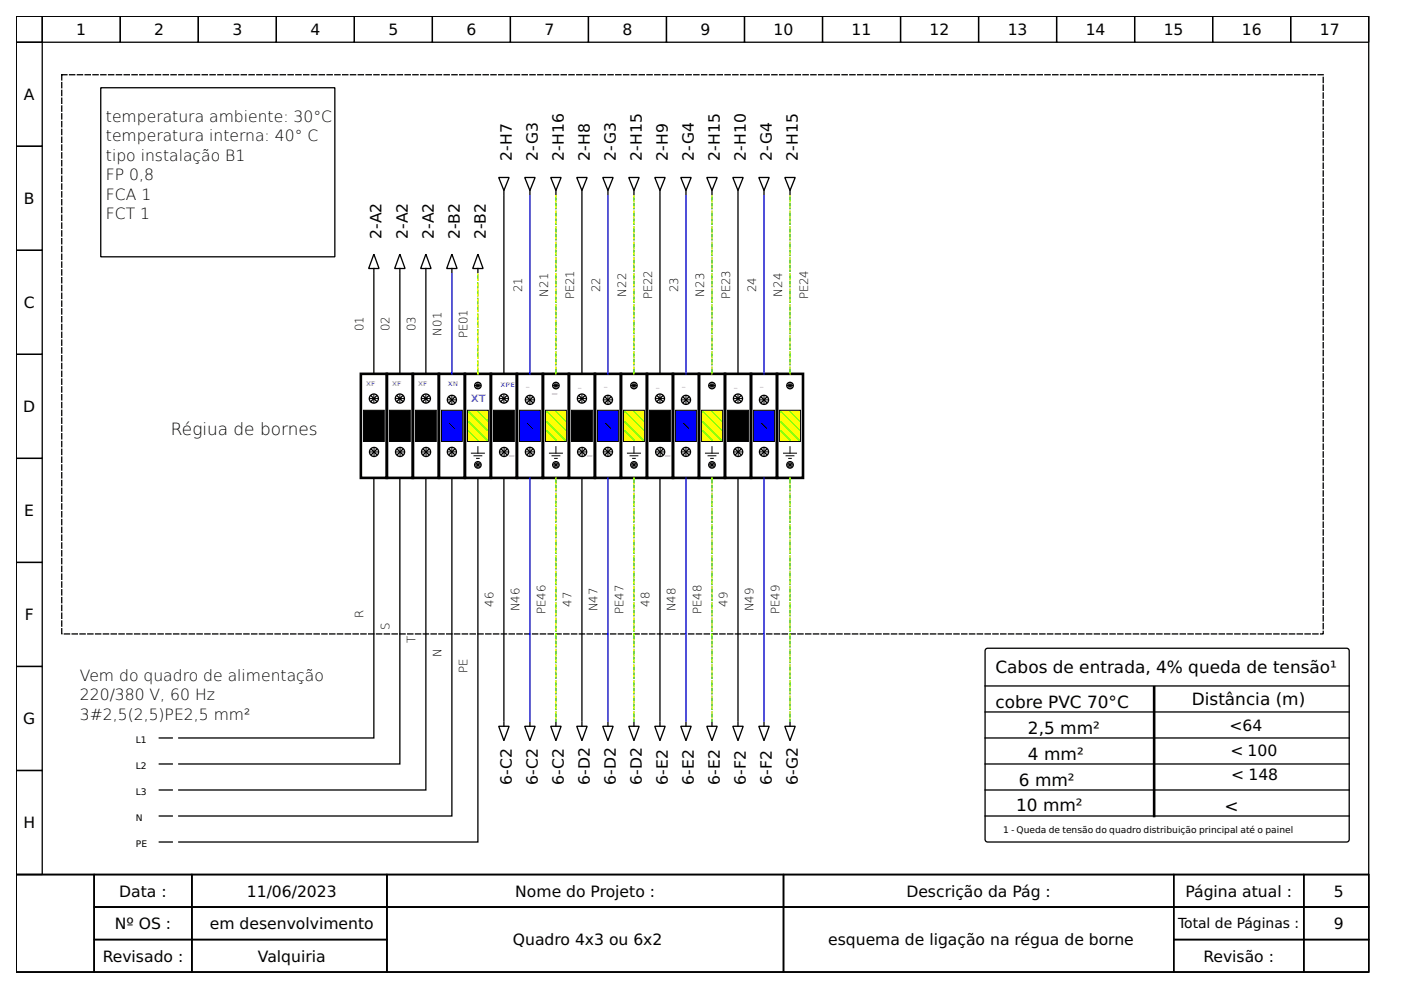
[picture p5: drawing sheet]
<svg xmlns="http://www.w3.org/2000/svg" width="297mm" height="210mm" viewBox="0 0 297 210" stroke-linecap="round" stroke-linejoin="round" font-family="sans-serif">
<g fill="none" stroke="#000" stroke-width=".28">
<path d="M3.4 3.4h286.8v182h-286.8zM3.4 3.4h5.6v5.6h-5.6zM3.4 9h5.6v22h-5.6zM9 3.4h16.5v5.6h-16.5zM21.4 18.6h49.6v35.8h-49.6zM25.5 3.4h16.5v5.6h-16.5zM42 3.4h16.6v5.6h-16.6zM58.6 3.4h16.5v5.6h-16.5zM75.1 3.4h16.6v5.6h-16.6zM91.7 3.4h16.5v5.6h-16.5zM108.2 3.4h16.6v5.6h-16.6zM124.8 3.4h16.5v5.6h-16.5z"/>
<path d="M141.3 3.4h16.5v5.6h-16.5zM157.8 3.4h16.6v5.6h-16.6zM174.4 3.4h16.5v5.6h-16.5zM190.9 3.4h16.6v5.6h-16.6zM207.5 3.4h16.5v5.6h-16.5zM224 3.4h16.6v5.6h-16.6zM240.6 3.4h16.5v5.6h-16.5zM257.1 3.4h16.6v5.6h-16.6zM273.7 3.4h16.5v5.6h-16.5zM3.4 31h5.6v22.1h-5.6zM155.4 37.6h2.2l-1.1 2.8zM3.4 53.1h5.6v22h-5.6z"/>
<path d="M84.8 53.9l1.1 3h-2.2zM84.8 56.9v.9M84.8 54.4h.1M156.5 40.4v.8M3.4 75.1h5.6v22.1h-5.6zM3.4 97.2h5.6v22h-5.6zM144.9 84.2l1.1 1.1M144.9 95.3l1.1 1.1M146 95.3l-1.1 1.1M146 84.2l-1.1 1.1M3.4 119.2h5.6v22.1h-5.6zM3.4 141.3h5.6v22.1h-5.6z"/>
<path d="M111.2 154h2.3l-1.1 3zM112.4 153.2v.8M116.8 154h2.2l-1.1 3zM117.9 153.2v.8M122.3 154h2.2l-1.1 3zM123.4 153.2v.8M3.4 163.4h5.6v22h-5.6zM3.4 185.4h286.8v20.7h-286.8zM3.4 185.4h16.6v20.7h-16.6zM20 185.4h20.7v6.9h-20.7zM20 192.3h20.7v6.9h-20.7zM20 199.2h20.7v6.9h-20.7z"/>
<path d="M40.7 185.4h41.3v6.9h-41.3zM40.7 192.3h41.3v6.9h-41.3zM40.7 199.2h41.3v6.9h-41.3zM82 185.4h84.1v6.9h-84.1zM82 192.3h84.1v13.8h-84.1zM166.1 185.4h82.7v6.9h-82.7zM166.1 192.3h82.7v13.8h-82.7zM248.8 185.4h27.6v6.9h-27.6zM248.8 192.3h27.6v6.9h-27.6zM248.8 199.2h27.6v6.9h-27.6zM276.4 185.4h13.8v6.9h-13.8zM276.4 192.3h13.8v6.9h-13.8z"/>
<path d="M276.4 199.2h13.8v6.9h-13.8z"/>
<circle cx="145.4" cy="84.8" r=".97"/>
<circle cx="145.4" cy="95.8" r=".97"/>
</g>
<path d="M13.1 15.8h267.4v118.6h-267.4z" fill="none" stroke="#000" stroke-width=".28" stroke-dasharray="1.1 .6"/>
<path d="M142.7 79.3h5.5v22h-5.5z" fill="none" stroke="#000" stroke-width=".55"/>
<path d="M143.2 87h4.4v6.6h-4.4z" fill-rule="evenodd" fill="#00f" stroke="#000" stroke-width=".21"/>
<g fill="none" stroke="#000" stroke-width=".21">
<path d="M84 84.5h1.6M84 95.8h1.6M84.8 83.7v1.6M84.8 95v1.7M122.6 84.5h1.6M122.6 95.8h1.7M123.4 83.7v1.6M123.4 95v1.7M139.1 84.5h1.7M139.1 95.8h1.7M139.9 83.7v1.6M140 95v1.7"/>
<path d="M144.6 84.8h1.7M144.6 95.8h1.7M144.9 89.7l1.1 1.1M145.4 84v1.6M145.4 95v1.6"/>
</g>
<g fill="none" stroke="#000" stroke-width=".28">
<path d="M138.8 37.6h2.2l-1.1 2.8zM149.9 37.6h2.2l-1.1 2.8zM139.9 40.4v.8M151 40.4v.8M84.2 84l1.1 1.1M84.3 95.3l1.1 1.1M85.3 84l-1.1 1.1M85.4 95.3l-1.1 1.1M122.8 84l1.1 1.1M122.9 95.3l1.1 1.1M123.9 84l-1.1 1.1M124 95.3l-1.1 1.1"/>
<path d="M139.4 84l1.1 1.1M139.4 95.3l1.1 1.1M140.5 84l-1.1 1.1M140.5 95.3l-1.1 1.1M33.8 156.5h2.7M105.7 154h2.2l-1.1 3zM106.8 153.2v.8M133.3 154h2.2l-1.1 3zM134.4 153.2v.8M160.9 154h2.2l-1.1 3zM162 153.2v.8M33.8 178.5h2.7"/>
<path d="M33.8 162h2.7M33.8 167.5h2.7M33.8 173h2.7"/>
<circle cx="84.8" cy="84.5" r=".97"/>
<circle cx="84.8" cy="95.8" r=".97"/>
<circle cx="123.4" cy="84.5" r=".97"/>
<circle cx="123.4" cy="95.8" r=".97"/>
<circle cx="139.9" cy="84.5" r=".97"/>
<circle cx="140" cy="95.8" r=".97"/>
<circle cx="151" cy="98.6" r=".69"/>
</g>
<path d="M82 79.3h5.5v22h-5.5zM120.6 79.3h5.5v22h-5.5zM137.2 79.3h5.5v22h-5.5z" fill="none" stroke="#000" stroke-width=".55"/>
<g fill="#000" stroke="#000" stroke-width=".21">
<path d="M82.6 87h4.4v6.6h-4.4z" fill-rule="evenodd"/>
<path d="M121.2 87h4.4v6.6h-4.4z" fill-rule="evenodd"/>
<path d="M137.7 87h4.4v6.6h-4.4z" fill-rule="evenodd"/>
</g>
<path d="M148.7 87h4.5v6.6h-4.5z" fill-rule="evenodd" fill="#ff0" stroke="#000" stroke-width=".21"/>
<g fill="none" stroke="#000" stroke-width=".28">
<path d="M111.8 84.2l1.1 1.1M111.8 95.3l1.1 1.1M112.9 95.3l-1.1 1.1M112.9 84.2l-1.1 1.1M150.7 98.3l.5 .5M150.7 81.5l.5 .5M151.2 98.3l-.5 .5M151.2 81.5l-.5 .5M149.9 154h2.2l-1.1 3zM151 153.2v.8"/>
<circle cx="112.4" cy="84.8" r=".97"/>
<circle cx="112.4" cy="95.8" r=".97"/>
<circle cx="151" cy="81.7" r=".69"/>
</g>
<path d="M109.6 79.3h5.5v22h-5.5zM148.2 79.3h5.5v22h-5.5z" fill="none" stroke="#000" stroke-width=".55"/>
<path d="M149.6 96.1h2.7M150.1 96.6h1.7M150.4 98.6h1.1M150.4 81.7h1.1M150.7 97.2h.5M151 81.2v1.1M151 94.7v1.4M151 98v1.1" fill="none" stroke="#000" stroke-width=".21"/>
<path d="M149 87.3l3.9 3.8M149 89.5l3.9 3.8M149 91.4l2 1.9M151 87.3l1.9 1.9" fill="none" stroke="#0f0" stroke-width=".28"/>
<path d="M110.1 87h4.5v6.6h-4.5z" fill-rule="evenodd" fill="#00f" stroke="#000" stroke-width=".21"/>
<path d="M111.5 84.8h1.7M111.5 95.8h1.7M111.8 89.7l1.1 1.1M112.4 84v1.6M112.4 95v1.6" fill="none" stroke="#000" stroke-width=".21"/>
<g fill="none" stroke="#000" stroke-width=".28">
<path d="M128.3 84.2l1.1 1.1M128.3 95.3l1.1 1.1M129.4 95.3l-1.1 1.1M129.4 84.2l-1.1 1.1"/>
<circle cx="128.9" cy="95.8" r=".97"/>
<circle cx="128.9" cy="84.8" r=".97"/>
</g>
<path d="M126.1 79.3h5.6v22h-5.6z" fill="none" stroke="#000" stroke-width=".55"/>
<path d="M126.7 87h4.4v6.6h-4.4z" fill-rule="evenodd" fill="#00f" stroke="#000" stroke-width=".21"/>
<path d="M128.1 84.8h1.6M128.1 95.8h1.6M128.3 89.7l1.1 1.1M128.9 84v1.6M128.9 95v1.6" fill="none" stroke="#000" stroke-width=".21"/>
<g fill="none" stroke="#000" stroke-width=".28">
<path d="M161.4 84.2l1.1 1.1M161.4 95.3l1.1 1.1M162.5 95.3l-1.1 1.1M162.5 84.2l-1.1 1.1"/>
<circle cx="162" cy="95.8" r=".97"/>
<circle cx="162" cy="84.8" r=".97"/>
</g>
<path d="M159.2 79.3h5.5v22h-5.5z" fill="none" stroke="#000" stroke-width=".55"/>
<path d="M159.8 87h4.4v6.6h-4.4z" fill-rule="evenodd" fill="#00f" stroke="#000" stroke-width=".21"/>
<path d="M161.2 84.8h1.6M161.2 95.8h1.6M161.4 89.7l1.1 1.1M162 84v1.6M162 95v1.6" fill="none" stroke="#000" stroke-width=".21"/>
<circle cx="167.5" cy="98.6" r=".69" fill="none" stroke="#000" stroke-width=".28"/>
<path d="M165.3 87h4.4v6.6h-4.4z" fill-rule="evenodd" fill="#ff0" stroke="#000" stroke-width=".21"/>
<g fill="none" stroke="#000" stroke-width=".28">
<path d="M95.3 84.2l1.1 1.1M95.3 95.3l1.1 1.1M96.4 95.3l-1.1 1.1M96.4 84.2l-1.1 1.1M167.2 98.3l.6 .5M167.2 81.5l.6 .5M167.8 98.3l-.6 .5M167.8 81.5l-.6 .5"/>
<circle cx="95.8" cy="95.8" r=".97"/>
<circle cx="95.8" cy="84.8" r=".97"/>
<circle cx="167.5" cy="81.7" r=".69"/>
</g>
<path d="M93.1 79.3h5.5v22h-5.5zM164.7 79.3h5.6v22h-5.6z" fill="none" stroke="#000" stroke-width=".55"/>
<path d="M166.1 96.1h2.8M166.7 96.6h1.6M166.9 98.6h1.1M166.9 81.7h1.1M167.2 97.2h.6M167.5 81.2v1.1M167.5 94.7v1.4M167.5 98v1.1" fill="none" stroke="#000" stroke-width=".21"/>
<path d="M165.6 87.3l3.8 3.8M165.6 89.5l3.8 3.8M165.6 91.4l1.9 1.9M167.5 87.3l1.9 1.9" fill="none" stroke="#0f0" stroke-width=".28"/>
<path d="M93.6 87h4.4v6.6h-4.4z" fill-rule="evenodd" fill="#00f" stroke="#000" stroke-width=".21"/>
<g fill="none" stroke="#000" stroke-width=".21">
<path d="M78.4 84.5h1.7M78.5 95.8h1.6M79.3 83.7v1.6M79.3 95v1.7M89.5 84.5h1.6M89.5 95.8h1.7M90.3 83.7v1.6M90.3 95v1.7M95 84.8h1.6M95 95.8h1.6M95.3 89.7l1.1 1.1M95.8 84v1.6"/>
<path d="M95.8 95v1.6M155.6 84.5h1.7M155.7 95.8h1.6M156.5 83.7v1.6M156.5 95v1.7"/>
</g>
<g fill="none" stroke="#000" stroke-width=".28">
<path d="M133.3 37.6h2.2l-1.1 2.8zM144.3 37.6h2.2l-1.1 2.8zM160.9 37.6h2.2l-1.1 2.8zM166.4 37.6h2.2l-1.1 2.8zM134.4 40.4v.8M145.4 40.4v.8M162 40.4v.8M167.5 40.4v.8M78.7 84l1.1 1.1M78.8 95.3l1.1 1.1M79.8 84l-1.1 1.1M79.9 95.3l-1.1 1.1"/>
<path d="M89.7 84l1.1 1.1M89.8 95.3l1.1 1.1M90.8 84l-1.1 1.1M90.9 95.3l-1.1 1.1M155.9 84l1.1 1.1M156 95.3l1.1 1.1M157 84l-1.1 1.1M157.1 95.3l-1.1 1.1"/>
<circle cx="79.3" cy="84.5" r=".97"/>
<circle cx="79.3" cy="95.8" r=".97"/>
<circle cx="90.3" cy="84.5" r=".97"/>
<circle cx="90.3" cy="95.8" r=".97"/>
<circle cx="101.3" cy="98.6" r=".69"/>
<circle cx="156.5" cy="84.5" r=".97"/>
<circle cx="156.5" cy="95.8" r=".97"/>
</g>
<path d="M76.5 79.3h5.5v22h-5.5zM87.5 79.3h5.6v22h-5.6zM153.7 79.3h5.5v22h-5.5z" fill="none" stroke="#000" stroke-width=".55"/>
<g fill="#000" stroke="#000" stroke-width=".21">
<path d="M77.1 87h4.4v6.6h-4.4z" fill-rule="evenodd"/>
<path d="M88.1 87h4.4v6.6h-4.4z" fill-rule="evenodd"/>
<path d="M154.3 87h4.4v6.6h-4.4z" fill-rule="evenodd"/>
</g>
<path d="M99.1 87h4.4v6.6h-4.4z" fill-rule="evenodd" fill="#ff0" stroke="#000" stroke-width=".21"/>
<g fill="none" stroke="#000" stroke-width=".28">
<path d="M105.7 37.6h2.2l-1.1 2.8zM127.8 37.6h2.2l-1.1 2.8zM106.8 40.4v.8M128.9 40.4v.8M101 98.3l.6 .5M101 81.5l.6 .5M101.6 98.3l-.6 .5M101.6 81.5l-.6 .5M106.3 84l1.1 1.1M106.3 95.3l1.1 1.1M107.4 84l-1.1 1.1M107.4 95.3l-1.1 1.1"/>
<path d="M155.4 154h2.2l-1.1 3zM156.5 153.2v.8"/>
<circle cx="101.3" cy="81.7" r=".69"/>
<circle cx="106.8" cy="84.5" r=".97"/>
<circle cx="106.9" cy="95.8" r=".97"/>
<circle cx="134.4" cy="98.6" r=".69"/>
</g>
<path d="M98.6 79.3h5.5v22h-5.5zM104.1 79.3h5.5v22h-5.5z" fill="none" stroke="#000" stroke-width=".55"/>
<path d="M99.9 96.1h2.8M100.5 96.6h1.7M100.8 98.6h1.1M100.8 81.7h1.1M101 97.2h.6M101.3 81.2v1.1M101.3 94.7v1.4M101.3 98v1.1M106 84.5h1.7M106.1 95.8h1.6M106.8 83.7v1.6M106.9 95v1.7" fill="none" stroke="#000" stroke-width=".21"/>
<path d="M99.4 87.3l3.9 3.8M99.4 89.5l3.9 3.8M99.4 91.4l1.9 1.9M101.3 87.3l2 1.9" fill="none" stroke="#0f0" stroke-width=".28"/>
<path d="M104.6 87h4.4v6.6h-4.4z" fill-rule="evenodd" fill="#000" stroke="#000" stroke-width=".21"/>
<path d="M132.2 87h4.4v6.6h-4.4z" fill-rule="evenodd" fill="#ff0" stroke="#000" stroke-width=".21"/>
<g fill="none" stroke="#000" stroke-width=".28">
<path d="M111.2 37.6h2.3l-1.1 2.8zM90.3 53.9l1.1 3h-2.2zM90.3 56.9v.9M101.3 53.9l1.1 3h-2.2zM101.3 56.9v.9M112.4 40.4v.8M134.1 98.3l.6 .5M134.1 81.5l.6 .5M134.7 98.3l-.6 .5M134.7 81.5l-.6 .5"/>
<circle cx="117.9" cy="98.6" r=".69"/>
<circle cx="134.4" cy="81.7" r=".69"/>
</g>
<path d="M131.7 79.3h5.5v22h-5.5z" fill="none" stroke="#000" stroke-width=".55"/>
<path d="M133 96.1h2.8M133.6 96.6h1.6M133.9 98.6h1.1M133.9 81.7h1.1M134.1 97.2h.6M134.4 81.2v1.1M134.4 94.7v1.4M134.4 98v1.1" fill="none" stroke="#000" stroke-width=".21"/>
<path d="M132.5 87.3l3.8 3.8M132.5 89.5l3.8 3.8M132.5 91.4l1.9 1.9M134.4 87.3l1.9 1.9" fill="none" stroke="#0f0" stroke-width=".28"/>
<path d="M115.7 87h4.4v6.6h-4.4z" fill-rule="evenodd" fill="#ff0" stroke="#000" stroke-width=".21"/>
<g fill="none" stroke="#000" stroke-width=".28">
<path d="M116.8 37.6h2.2l-1.1 2.8zM122.3 37.6h2.2l-1.1 2.8zM79.3 58v21.3M79.3 53.9l1.1 3h-2.2zM79.3 56.9v.9M84.8 58v21.3M90.3 58v21.3M95.8 53.9l1.1 3h-2.2zM95.8 56.9v.9M106.8 41.5v37.8M117.9 40.4v.8M123.4 41.5v37.8"/>
<path d="M123.4 40.4v.8M139.9 41.5v37.8M156.5 41.5v37.8M117.6 98.3l.5 .5M117.6 81.5l.5 .5M118.1 98.3l-.5 .5M118.1 81.5l-.5 .5M79.3 101.3v55.2h-41.4M84.8 101.3v60.7h-46.9M90.3 101.3v66.2h-52.4M95.8 101.3v71.7h-57.9M101.3 101.3v77.2h-63.4"/>
<path d="M106.8 101.3v51.6M123.4 101.3v51.6M139.9 101.3v51.6M156.5 101.3v51.6M209.1 137.5h76.7l.3 .5-.1 40.3-.5 .2h-76.4l-.2-.5v-40zM127.8 154h2.2l-1.1 3zM128.9 153.2v.8M138.8 154h2.2l-1.1 3zM139.9 153.2v.8M144.3 154h2.2l-1.1 3zM145.4 153.2v.8M166.4 154h2.2l-1.1 3z"/>
<path d="M167.5 153.2v.8M208.9 151h77.2M208.9 156.5h77.2M208.9 145.4h77.2M208.9 162h77.2M208.9 173h77.2M208.9 167.5h77.2"/>
<circle cx="117.9" cy="81.7" r=".69"/>
</g>
<path d="M115.1 79.3h5.5v22h-5.5zM244.7 145.7v27.3" fill="none" stroke="#000" stroke-width=".55"/>
<path d="M116.5 96.1h2.7M117 96.6h1.7M117.3 98.6h1.1M117.3 81.7h1.1M117.6 97.2h.5M117.9 81.2v1.1M117.9 94.7v1.4M117.9 98v1.1" fill="none" stroke="#000" stroke-width=".21"/>
<path d="M115.9 87.3l3.9 3.8M115.9 89.5l3.9 3.8M115.9 91.4l2 1.9M117.9 87.3l1.9 1.9" fill="none" stroke="#0f0" stroke-width=".28"/>
<path d="M95.8 58v21.3M112.4 41.5v37.8M128.9 41.5v37.8M145.4 41.5v37.8M162 41.5v37.8M112.4 101.3v51.6M128.9 101.3v51.6M145.4 101.3v51.6M162 101.3v51.6" fill="none" stroke="#00f" stroke-width=".28"/>
<path d="M117.9 41.5v37.8M134.4 41.5v37.8M151 41.5v37.8M167.5 41.5v37.8M117.9 101.3v51.6M134.4 101.3v51.6M151 101.3v51.6M167.5 101.3v51.6" fill="none" stroke="#0a0" stroke-width=".28" stroke-dasharray="1.1 .6"/>
<path d="M117.9 41.5v37.8M134.4 41.5v37.8M151 41.5v37.8M167.5 41.5v37.8M101.3 79.3v-21.3M117.9 101.3v51.6M134.4 101.3v51.6M151 101.3v51.6M167.5 101.3v51.6" fill="none" stroke="#ff0" stroke-width=".28" stroke-dasharray=".3 .8"/>
<path d="M101.3 79.3v-21.3" fill="none" stroke="#5f0" stroke-width=".28" stroke-dasharray="1.1 .6"/>
<g font-size="3.6">
<text x="36.3" y="92.2">Régiua de bornes</text>
<text x="211.1" y="142.7">Cabos de entrada, 4% queda de tensão¹</text>
<text x="252.7" y="149.6">Distância (m)</text>
<text x="211.1" y="150.1">cobre PVC 70°C</text>
<text x="218" y="155.6">2,5 mm²</text>
<text x="218" y="161.2">4 mm²</text>
<text x="216" y="166.7">6 mm²</text>
<text x="215.5" y="171.9">10 mm²</text>
<text x="259.6" y="172.2">&lt;</text>
</g>
<g font-size="3.3">
<text x="16.2" y="7.4">1</text>
<text x="32.7" y="7.4">2</text>
<text x="49.3" y="7.4">3</text>
<text x="65.8" y="7.4">4</text>
<text x="82.3" y="7.4">5</text>
<text x="98.9" y="7.4">6</text>
<text x="115.4" y="7.4">7</text>
<text x="132" y="7.4">8</text>
<text x="148.5" y="7.4">9</text>
<text x="164" y="7.4">10</text>
<text x="180.6" y="7.4">11</text>
<text x="197.1" y="7.4">12</text>
<text x="213.6" y="7.4">13</text>
<text x="230.2" y="7.4">14</text>
<text x="246.7" y="7.4">15</text>
<text x="263.3" y="7.4">16</text>
<text x="279.8" y="7.4">17</text>
<text x="5.1" y="21.2">A</text>
<text x="22.5" y="25.8">temperatura ambiente: 30°C</text>
<text x="22.5" y="29.9">temperatura interna: 40° C</text>
<text x="22.5" y="34">tipo instalação B1</text>
<text x="108.5" y="34" transform="rotate(-90 108.5 34)">2-H7</text>
<text x="114" y="34" transform="rotate(-90 114 34)">2-G3</text>
<text x="119.5" y="34" transform="rotate(-90 119.5 34)">2-H16</text>
<text x="125" y="34" transform="rotate(-90 125 34)">2-H8</text>
<text x="130.5" y="34" transform="rotate(-90 130.5 34)">2-G3</text>
<text x="136.1" y="34" transform="rotate(-90 136.1 34)">2-H15</text>
<text x="141.6" y="34" transform="rotate(-90 141.6 34)">2-H9</text>
<text x="147.1" y="34" transform="rotate(-90 147.1 34)">2-G4</text>
<text x="152.6" y="34" transform="rotate(-90 152.6 34)">2-H15</text>
<text x="158.1" y="34" transform="rotate(-90 158.1 34)">2-H10</text>
<text x="163.6" y="34" transform="rotate(-90 163.6 34)">2-G4</text>
<text x="169.2" y="34" transform="rotate(-90 169.2 34)">2-H15</text>
<text x="22.5" y="38.2">FP 0,8</text>
<text x="5.1" y="43.3">B</text>
<text x="22.5" y="42.3">FCA 1</text>
<text x="22.5" y="46.5">FCT 1</text>
<text x="80.9" y="50.6" transform="rotate(-90 80.9 50.6)">2-A2</text>
<text x="86.4" y="50.6" transform="rotate(-90 86.4 50.6)">2-A2</text>
<text x="91.9" y="50.6" transform="rotate(-90 91.9 50.6)">2-A2</text>
<text x="97.5" y="50.6" transform="rotate(-90 97.5 50.6)">2-B2</text>
<text x="103" y="50.6" transform="rotate(-90 103 50.6)">2-B2</text>
<text x="5" y="65.3">C</text>
<text x="4.9" y="87.4">D</text>
<text x="5.1" y="109.5">E</text>
<text x="5.2" y="131.5">F</text>
<text x="17" y="144.3">Vem do quadro de alimentação</text>
<text x="17" y="148.5">220/380 V, 60 Hz</text>
<text x="4.9" y="153.6">G</text>
<text x="17" y="152.6">3#2,5(2,5)PE2,5 mm²</text>
<text x="260.7" y="155.1">&lt;64</text>
<text x="260.9" y="160.3">&lt; 100</text>
<text x="108.5" y="166.4" transform="rotate(-90 108.5 166.4)">6-C2</text>
<text x="114" y="166.4" transform="rotate(-90 114 166.4)">6-C2</text>
<text x="119.5" y="166.4" transform="rotate(-90 119.5 166.4)">6-C2</text>
<text x="125" y="166.4" transform="rotate(-90 125 166.4)">6-D2</text>
<text x="130.5" y="166.4" transform="rotate(-90 130.5 166.4)">6-D2</text>
<text x="136.1" y="166.4" transform="rotate(-90 136.1 166.4)">6-D2</text>
<text x="141.6" y="166.4" transform="rotate(-90 141.6 166.4)">6-E2</text>
<text x="147.1" y="166.4" transform="rotate(-90 147.1 166.4)">6-E2</text>
<text x="152.6" y="166.4" transform="rotate(-90 152.6 166.4)">6-E2</text>
<text x="158.1" y="166.4" transform="rotate(-90 158.1 166.4)">6-F2</text>
<text x="163.6" y="166.4" transform="rotate(-90 163.6 166.4)">6-F2</text>
<text x="169.2" y="166.4" transform="rotate(-90 169.2 166.4)">6-G2</text>
<text x="261.1" y="165.3">&lt; 148</text>
<text x="5" y="175.6">H</text>
<text x="25.3" y="190.1">Data :</text>
<text x="52.3" y="190.1">11/06/2023</text>
<text x="109.2" y="190.1">Nome do Projeto :</text>
<text x="192.2" y="190.1">Descrição da Pág :</text>
<text x="251.3" y="190.1">Página atual :</text>
<text x="282.8" y="190.1">5</text>
<text x="24.4" y="197">Nº OS :</text>
<text x="44.5" y="197">em desenvolvimento</text>
<text x="282.8" y="197">9</text>
<text x="21.8" y="203.9">Revisado :</text>
<text x="54.7" y="203.9">Valquiria</text>
<text x="108.7" y="200.4">Quadro 4x3 ou 6x2</text>
<text x="175.6" y="200.4">esquema de ligação na régua de borne</text>
<text x="255.1" y="203.9">Revisão :</text>
</g>
<text font-size="3" x="249.8" y="196.8">Total de Páginas :</text>
<g font-size="2.5">
<text x="110.7" y="62" transform="rotate(-90 110.7 62)">21</text>
<text x="116.2" y="62.9" transform="rotate(-90 116.2 62.9)">N21</text>
<text x="121.7" y="63.5" transform="rotate(-90 121.7 63.5)">PE21</text>
<text x="127.2" y="62" transform="rotate(-90 127.2 62)">22</text>
<text x="132.8" y="62.9" transform="rotate(-90 132.8 62.9)">N22</text>
<text x="138.3" y="63.5" transform="rotate(-90 138.3 63.5)">PE22</text>
<text x="143.8" y="62" transform="rotate(-90 143.8 62)">23</text>
<text x="149.3" y="62.9" transform="rotate(-90 149.3 62.9)">N23</text>
<text x="154.8" y="63.5" transform="rotate(-90 154.8 63.5)">PE23</text>
<text x="160.3" y="62" transform="rotate(-90 160.3 62)">24</text>
<text x="165.8" y="62.9" transform="rotate(-90 165.8 62.9)">N24</text>
<text x="171.4" y="63.5" transform="rotate(-90 171.4 63.5)">PE24</text>
<text x="77.1" y="70.2" transform="rotate(-90 77.1 70.2)">01</text>
<text x="82.6" y="70.2" transform="rotate(-90 82.6 70.2)">02</text>
<text x="88.1" y="70.2" transform="rotate(-90 88.1 70.2)">03</text>
<text x="93.6" y="71.2" transform="rotate(-90 93.6 71.2)">N01</text>
<text x="99.1" y="71.8" transform="rotate(-90 99.1 71.8)">PE01</text>
<text x="77.1" y="131" transform="rotate(-90 77.1 131)">R</text>
<text x="104.6" y="128.7" transform="rotate(-90 104.6 128.7)">46</text>
<text x="110.1" y="129.6" transform="rotate(-90 110.1 129.6)">N46</text>
<text x="115.7" y="130.2" transform="rotate(-90 115.7 130.2)">PE46</text>
<text x="121.2" y="128.7" transform="rotate(-90 121.2 128.7)">47</text>
<text x="126.7" y="129.6" transform="rotate(-90 126.7 129.6)">N47</text>
<text x="132.2" y="130.2" transform="rotate(-90 132.2 130.2)">PE47</text>
<text x="137.7" y="128.7" transform="rotate(-90 137.7 128.7)">48</text>
<text x="143.2" y="129.6" transform="rotate(-90 143.2 129.6)">N48</text>
<text x="148.7" y="130.2" transform="rotate(-90 148.7 130.2)">PE48</text>
<text x="154.3" y="128.7" transform="rotate(-90 154.3 128.7)">49</text>
<text x="159.8" y="129.6" transform="rotate(-90 159.8 129.6)">N49</text>
<text x="165.3" y="130.2" transform="rotate(-90 165.3 130.2)">PE49</text>
<text x="82.6" y="133.7" transform="rotate(-90 82.6 133.7)">S</text>
<text x="88.1" y="136.4" transform="rotate(-90 88.1 136.4)">T</text>
<text x="93.6" y="139.3" transform="rotate(-90 93.6 139.3)">N</text>
<text x="99.1" y="142.7" transform="rotate(-90 99.1 142.7)">PE</text>
</g>
<g font-size="2.2" fill="#f0f">
<text x="117" y="83.1">_</text>
<text x="99.8" y="85.3">XT</text>
<text x="107.9" y="96.4">_</text>
<text x="124.5" y="96.4">_</text>
<text x="141" y="96.4">_</text>
</g>
<g font-size="1.9">
<text x="28.8" y="157.6">L1</text>
<text x="28.8" y="163.1">L2</text>
<text x="28.8" y="168.6">L3</text>
<text x="28.8" y="179.6">PE</text>
<text x="28.8" y="174.1">N</text>
<text x="212.7" y="176.6">1 - Queda de tensão do quadro distribuição principal até o painel</text>
</g>
<g font-size="1.4" fill="#f0f">
<text x="77.6" y="81.7">XF</text>
<text x="83.1" y="81.7">XF</text>
<text x="88.6" y="81.7">XF</text>
<text x="95" y="81.7">XN</text>
<text x="106.1" y="82">XPE</text>
<text x="111.5" y="81.7">_</text>
<text x="122.6" y="82">_</text>
<text x="128.1" y="81.7">_</text>
<text x="139.1" y="82">_</text>
<text x="144.6" y="81.7">_</text>
<text x="155.6" y="82">_</text>
<text x="161.2" y="81.7">_</text>
</g>
</svg>
